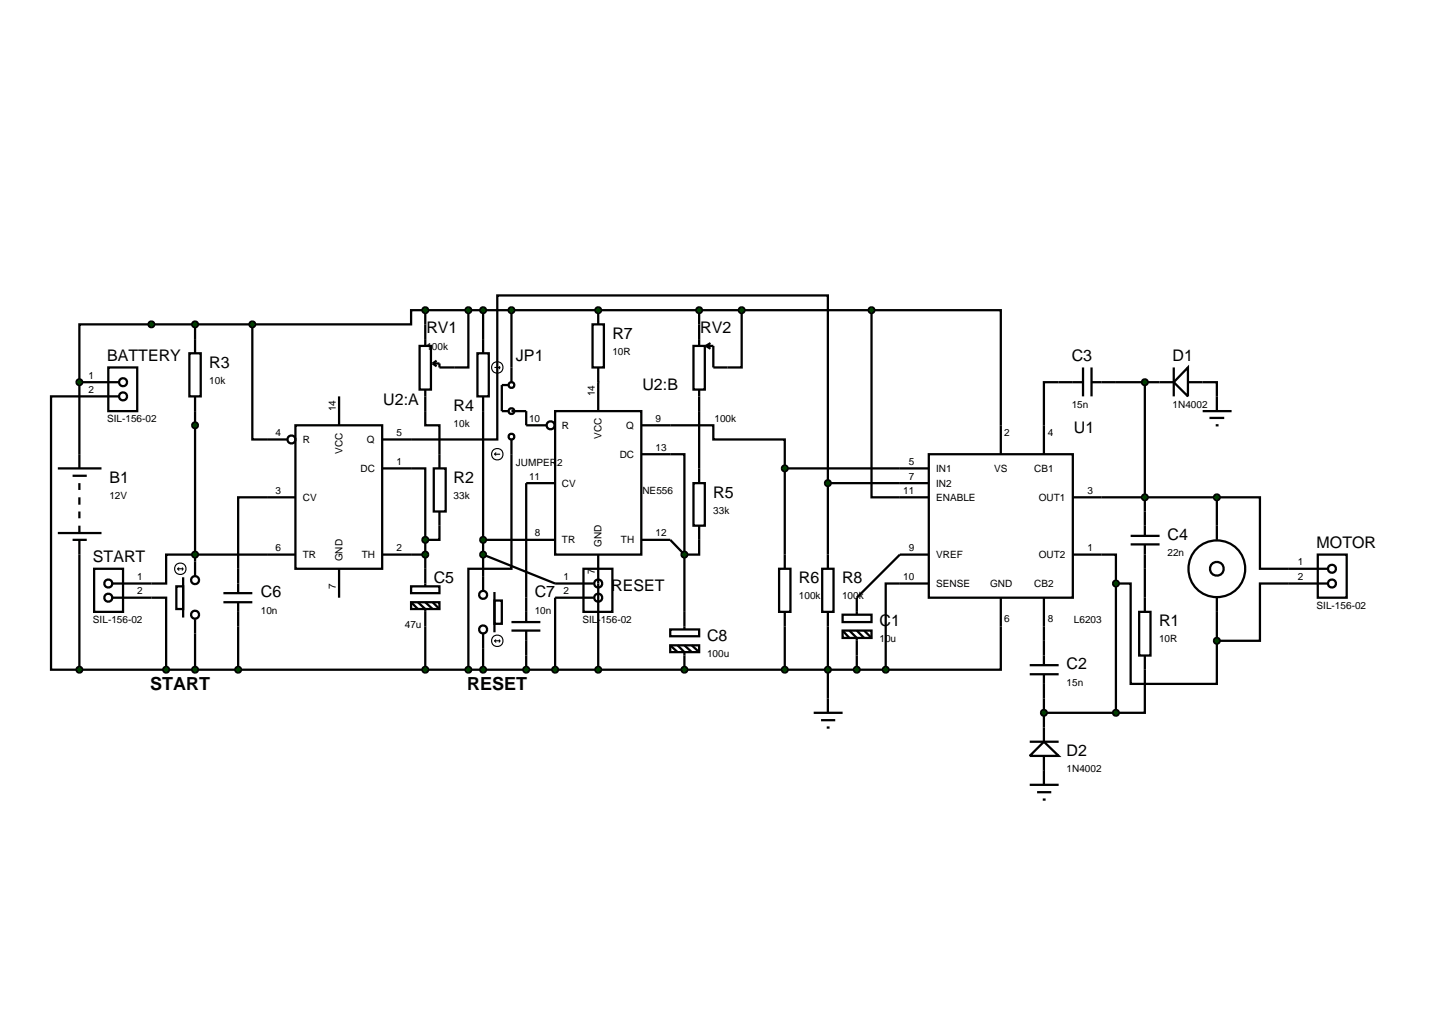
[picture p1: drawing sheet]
<svg xmlns="http://www.w3.org/2000/svg" width="257mm" height="180mm" viewBox="0 0 257 180" stroke-linecap="round" stroke-linejoin="round" font-family="sans-serif">
<g fill="none" stroke="#000" stroke-width=".4">
<path d="M34.4 57.2v2.6M44.5 57.2v20.3h2.6M44.5 57.2h-30.5v25.4M75 54.7h-2.5v2.5h-28M75 54.7v2.5M75 54.7h78.7M82.6 54.7v10.1h-2.5M85.2 54.7v5.1M90.2 54.7v10.1M123.3 54.7v2.5M130.8 54.7v10.1h-2.5M153.7 54.7h22.8v25.4"/>
<path d="M153.7 54.7v33h10.1M14 69.9h-5v48.2h5M34.4 72.5v26.5M72.5 77.5h15.2v-25.4h58.3v33.1M75 72.5v2.5h2.5v5.1M85.2 72.5v29.1M92.8 72.5v2.5M118.2 75h7.6v2.5h12.6v5.1M123.3 72.5v10.1M191 67.4h-6.9v12.7M191 64.8v5.1M192.5 67.4h14.5"/>
<path d="M192.5 64.8v5.1M201.9 67.4v27.1M207 64.8v5.1M209.5 67.4h5.1v5.1M209.5 64.8v5.1l-2.5-2.5zM212.1 72.5h5.1M213.3 73.7h2.6M214.4 75h.5M10.2 82.6h7.7M10.2 94h7.7M12.8 95.2h2.5M12.8 83.9h2.5"/>
<path d="M14 85.2v1.2M14 87.7v1.3M14 90.2v1.2M14 92.7v1.3M14 95.2v22.9M47.1 87.7h-5.1v12.6M47.1 97.8h-17.8v5.1h-2.6M72.5 82.6h2.5v12.6M72.5 97.8h2.5M75 95.2v5.1M77.5 92.7v2.5h-2.5M85.2 95.2h7.6"/>
<path d="M85.2 97.8l12.7 5.1M90.2 80.1v20.2h-7.6v17.8M92.8 85.2v20.2M118.2 80.1h2.5v17.7M118.2 95.2l2.5 2.6M120.7 97.8v10.1M123.3 95.2v2.6h-2.6M138.4 82.6v15.2M138.4 82.6h25.4M146 85.2v12.6M146 85.2h17.8M163.8 80.1h25.4v25.3h-25.4z"/>
<path d="M163.8 97.8h-5.1l-7.6 7.6v3M189.2 97.8h7.6v5.1M189.2 87.7h25.4M199.4 96h5.1M199.4 94.5h5.1M201.9 96v11.9M214.6 87.7h7.6v12.6h5.1M214.6 87.7v5M14 118.1h142.2M26.7 105.4h2.6v12.7M34.4 111.7v6.4M42 110.5v7.6"/>
<path d="M75 110.5v7.6M85.2 114.3v3.8M92.8 115.6v2.5M97.9 105.4v12.7M105.5 102.9v15.2M138.4 110.5v7.6M146 110.5v15.2M148.6 108.4h5.1v1.3h-5.1zM148.6 111.2h5.1v1.3h-5.1zM148.6 111.2l1.2 1.3M149.8 111.2l1.3 1.3v5.6M151.1 111.2l1.3 1.3"/>
<path d="M152.4 111.2l1.3 1.3M163.8 102.9h-7.6v15.2M176.5 105.4v12.7h-20.3M181.6 118.9h5.1M181.6 117.3h5.1M184.1 105.4v11.9M184.1 118.9v11.9M196.8 102.9h2.6v17.7h15.2v-7.6M196.8 102.9v22.8M200.9 107.9h2v7.7h-2zM201.9 115.6v10.1h-5.1M214.6 107.9v5.1"/>
<path d="M227.3 102.9h-5.1v10.1h-7.6M143.5 125.7h5.1M144.8 127h2.5M145.8 128.3h.5M181.6 130.8h5.1M181.6 138.4h5.1M182.9 139.7h2.5M184.1 130.8l2.6 2.5h-5.1zM184.1 133.3v5.1M184.1 125.7h12.7M183.9 141h.5"/>
</g>
<g fill="#004000" stroke="#000" stroke-width=".4">
<path d="M201.5 87.4l.4-.2-.5 .5zM201.9 87.2l.4 .2 .1 .3zM202.4 87.7l-.1 .3-.4 .2zM201.4 87.7l.5 .5-.4-.2z"/>
<path d="M201.5 67.1l.4-.2-.5 .5zM201.9 66.9l.4 .2 .1 .3zM202.4 67.4l-.1 .3-.4 .2zM201.4 67.4l.5 .5-.4-.2z"/>
<path d="M183.7 125.4l.4-.2-.5 .5zM184.1 125.2l.4 .2 .1 .3zM184.1 126.2l.5-.5-.2 .4zM183.6 125.7l.5 .5-.4-.2z"/>
<path d="M196.5 102.5l.3-.1-.5 .5zM196.8 102.4l.3 .1 .2 .4zM196.8 103.4l.5-.5-.2 .4zM196.3 102.9l.5 .5-.4-.2z"/>
</g>
<g fill="#004000">
<path d="M201.4 87.7l.5-.5 .5 .5-.5 .5z"/>
<path d="M201.4 67.4l.5-.5 .5 .5-.5 .5z"/>
<path d="M184.1 125.2l.5 .5-.5 .5-.5-.5z"/>
<path d="M196.8 102.4l.5 .5-.5 .5-.5-.5z"/>
</g>
<g fill="none" stroke="#000" stroke-width=".4">
<path d="M214.6 92.7v2.5M214.6 105.4v2.5"/>
<circle cx="214.6" cy="100.3" r="1.21"/>
<circle cx="214.6" cy="100.3" r="5"/>
</g>
<g fill="#004000" stroke="#000" stroke-width=".4">
<path d="M196.4 125.4l.4-.2-.5 .5zM196.8 125.2l.4 .2 .1 .3zM196.8 126.2l.5-.5-.2 .4zM196.3 125.7l.5 .5-.4-.2z"/>
<path d="M145.7 117.7l.3-.1-.5 .5zM146 117.6l.3 .1 .2 .4zM146 118.6l.5-.5-.2 .4zM145.5 118.1l.5 .5-.3-.1z"/>
<path d="M155.9 117.7l.3-.1-.5 .5zM156.2 117.6l.4 .2 .1 .3zM156.7 118.1l-.2 .4-.3 .1zM155.7 118.1l.5 .5-.3-.1z"/>
</g>
<g fill="#004000">
<path d="M196.8 125.2l.5 .5-.5 .5-.5-.5z"/>
<path d="M146 117.6l.5 .5-.5 .5-.5-.5z"/>
<path d="M155.7 118.1l.5-.5 .5 .5-.5 .5z"/>
</g>
<path d="M76.5 82.6h2.1v7.6h-2.1zM77.5 80.1v2.5M77.5 90.2v2.5M72.5 103.4h5v1.2h-5zM72.5 106.2h5v1.2h-5zM72.5 106.2l1.2 1.2M73.7 106.2l1.3 1.2v3.1M75 100.3v3.1M75 106.2l1.3 1.2M76.3 106.2l1.2 1.2" fill="none" stroke="#000" stroke-width=".4"/>
<g fill="#004000" stroke="#000" stroke-width=".4">
<path d="M74.7 94.8l.3-.1-.5 .5zM75 94.7l.3 .1 .2 .4zM75.5 95.2l-.1 .3-.4 .2zM74.5 95.2l.5 .5-.4-.2z"/>
<path d="M44.1 56.9l.4-.2-.5 .5zM44.5 56.7l.4 .2 .1 .3zM44.5 57.7l.5-.5-.1 .3zM44 57.2l.5 .5-.3-.1z"/>
</g>
<g fill="#004000">
<path d="M74.5 95.2l.5-.5 .5 .5-.5 .5z"/>
<path d="M44 57.2l.5-.5 .5 .5-.5 .5z"/>
</g>
<path d="M34.4 59.8v2.5M33.4 62.3h2v7.6h-2zM34.4 69.9v2.6M39.4 106.2h5.1M39.4 104.6h5.1M42 100.3v4.3M42 106.2v4.3" fill="none" stroke="#000" stroke-width=".4"/>
<path d="M34 56.9l.4-.2-.5 .5zM34.4 56.7l.4 .2 .1 .3zM34.4 57.7l.5-.5-.1 .3zM33.9 57.2l.5 .5-.3-.1z" fill="#004000" stroke="#000" stroke-width=".4"/>
<path d="M33.9 57.2l.5-.5 .5 .5-.5 .5z" fill="#004000"/>
<g fill="none" stroke="#000" stroke-width=".4">
<path d="M75 57.2v3.8M85.2 59.8v2.5M74 61h2v7.7h-2zM75 68.7v3.8M76.3 64.1l.7 .5M76.3 64.1h1.2v.7h2.6M77 63.6l-.7 .5M84.2 62.3h2v7.6h-2zM85.2 69.9v2.6M34.4 99v2.6M31.1 103.4h1.2v4h-1.2zM32.3 101.8v7.1"/>
<path d="M34.4 109.2v2.5M85.2 101.6v2.5M85.2 111.7v2.6M87.2 105.9h1.3v4.1h-1.3zM87.2 104.4v7.1"/>
<circle cx="34.4" cy="102.3" r=".7"/>
<circle cx="34.4" cy="108.4" r=".7"/>
<circle cx="85.2" cy="111" r=".7"/>
<circle cx="85.2" cy="104.9" r=".7"/>
</g>
<g fill="none" stroke="#000" stroke-width=".2">
<path d="M31.3 100.3h1M31.3 100.3l.3 .3M31.6 100.1l-.3 .2M32.1 100.1l.2 .2M32.3 100.3l-.2 .3M87.2 113h1M87.2 113l.3 .3M87.5 112.8l-.3 .2M88 112.8l.2 .2M88.2 113l-.2 .3"/>
<circle cx="31.8" cy="100.3" r="1.01"/>
<circle cx="87.7" cy="113" r="1.01"/>
</g>
<g fill="#004000" stroke="#000" stroke-width=".4">
<path d="M26.4 56.8l.3-.1-.5 .5zM26.7 56.7l.4 .2 .1 .3zM26.7 57.7l.5-.5-.1 .3zM26.2 57.2l.5 .5-.4-.2z"/>
<path d="M34 97.5l.4-.2-.5 .5zM34.4 97.3l.4 .2 .1 .3zM34.9 97.8l-.1 .3-.4 .2zM33.9 97.8l.5 .5-.4-.2z"/>
<path d="M34 74.7l.4-.2-.5 .5zM34.4 74.5l.4 .2 .1 .3zM34.9 75l-.1 .3-.4 .2zM33.9 75l.5 .5-.4-.2z"/>
</g>
<g fill="#004000">
<path d="M26.7 56.7l.5 .5-.5 .5-.5-.5z"/>
<path d="M33.9 97.8l.5-.5 .5 .5-.5 .5z"/>
<path d="M33.9 75l.5-.5 .5 .5-.5 .5z"/>
</g>
<g fill="none" stroke="#000" stroke-width=".4">
<path d="M47.1 77.5h3.5M52.1 75h15.3v25.3h-15.3zM59.8 69.9v5.1M67.4 77.5h5.1M47.1 97.8h5M47.1 87.7h5M67.4 82.6h5.1M67.4 97.8h5.1M59.8 100.3v5.1"/>
<circle cx="51.4" cy="77.5" r=".7"/>
</g>
<path d="M74.7 97.4l.3-.1-.5 .5zM75 97.3l.3 .1 .2 .4zM75 98.3l.5-.5-.1 .3zM74.5 97.8l.5 .5-.4-.2z" fill="#004000" stroke="#000" stroke-width=".4"/>
<path d="M74.5 97.8l.5-.5 .5 .5-.5 .5z" fill="#004000"/>
<g fill="none" stroke="#000" stroke-width=".4">
<path d="M92.8 75h3.5M97.9 72.5h15.2v25.3h-15.2zM105.5 67.4v5.1M113.1 75h5.1M92.8 95.2h5.1M92.8 85.2h5.1M105.5 97.8v5.1M113.1 80.1h5.1M113.1 95.2h5.1M90.2 111.2h5.1M90.2 109.7h5.1M92.8 105.4v4.3"/>
<path d="M92.8 111.2v4.4"/>
<circle cx="97.1" cy="75" r=".7"/>
</g>
<g fill="#004000" stroke="#000" stroke-width=".4">
<path d="M84.9 117.7l.3-.1-.5 .5zM85.2 117.6l.4 .2 .1 .3zM85.7 118.1l-.1 .3-.4 .2zM84.7 118.1l.5 .5-.3-.1z"/>
<path d="M92.5 117.7l.3-.1-.5 .5zM92.8 117.6l.3 .1 .2 .4zM93.3 118.1l-.2 .4-.3 .1zM92.3 118.1l.5 .5-.3-.1z"/>
</g>
<g fill="#004000">
<path d="M84.7 118.1l.5-.5 .5 .5-.5 .5z"/>
<path d="M92.8 117.6l.5 .5-.5 .5-.5-.5z"/>
</g>
<path d="M118.2 111h5.1v1.2h-5.1zM118.2 113.8h5.1v1.2h-5.1zM118.2 113.8l1.3 1.2M119.5 113.8l1.2 1.2v3.1M120.7 107.9v3.1M120.7 113.8l1.3 1.2M122 113.8l1.3 1.2" fill="none" stroke="#000" stroke-width=".4"/>
<g fill="#004000" stroke="#000" stroke-width=".4">
<path d="M120.3 97.5l.4-.2-.5 .5zM120.7 97.3l.3 .1 .2 .4zM121.2 97.8l-.1 .3-.4 .2zM120.2 97.8l.5 .5-.3-.1z"/>
<path d="M120.4 117.7l.3-.1-.5 .5zM120.7 117.6l.4 .2 .1 .3zM121.2 118.1l-.2 .4-.3 .1zM120.2 118.1l.5 .5-.3-.1z"/>
</g>
<g fill="#004000">
<path d="M120.2 97.8l.5-.5 .5 .5-.5 .5z"/>
<path d="M120.2 118.1l.5-.5 .5 .5-.5 .5z"/>
</g>
<path d="M123.3 57.2v3.8M122.3 61h2v7.7h-2zM123.3 68.7v3.8M124.5 61l.8 .5M124.5 61h1.3v3.8h2.5M125.3 60.5l-.8 .5M122.3 85.2h2v7.5h-2zM123.3 82.6v2.6M123.3 92.7v2.5" fill="none" stroke="#000" stroke-width=".4"/>
<g fill="#004000" stroke="#000" stroke-width=".4">
<path d="M122.9 54.4l.4-.2-.5 .5zM123.3 54.2l.3 .1 .2 .4zM123.8 54.7l-.1 .3-.4 .2zM122.8 54.7l.5 .5-.3-.1z"/>
<path d="M130.4 54.4l.4-.2-.5 .5zM130.8 54.2l.3 .1 .2 .4zM131.3 54.7l-.1 .3-.4 .2zM130.3 54.7l.5 .5-.3-.1z"/>
<path d="M150.8 117.7l.3-.1-.5 .5zM151.1 117.6l.4 .2 .1 .3zM151.6 118.1l-.2 .4-.3 .1zM150.6 118.1l.5 .5-.3-.1z"/>
</g>
<g fill="#004000">
<path d="M122.8 54.7l.5-.5 .5 .5-.5 .5z"/>
<path d="M130.3 54.7l.5-.5 .5 .5-.5 .5z"/>
<path d="M151.1 117.6l.5 .5-.5 .5-.5-.5z"/>
</g>
<path d="M138.4 97.8v2.5M146 97.8v2.5M137.4 100.3h2v7.6h-2zM138.4 107.9v2.6M145 100.3h2v7.6h-2zM146 107.9v2.6" fill="none" stroke="#000" stroke-width=".4"/>
<g fill="#004000" stroke="#000" stroke-width=".4">
<path d="M138.1 117.7l.3-.1-.5 .5zM138.4 117.6l.4 .2 .1 .3zM138.9 118.1l-.2 .4-.3 .1zM137.9 118.1l.5 .5-.3-.1z"/>
<path d="M153.3 54.4l.4-.2-.5 .5zM153.7 54.2l.3 .1 .2 .4zM154.2 54.7l-.1 .3-.4 .2zM153.2 54.7l.5 .5-.4-.2z"/>
<path d="M105.2 117.7l.3-.1-.5 .5zM105.5 117.6l.3 .1 .2 .4zM106 118.1l-.2 .4-.3 .1zM105 118.1l.5 .5-.3-.1z"/>
<path d="M84.8 94.9l.4-.2-.5 .5zM85.2 94.7l.4 .2 .1 .3zM85.7 95.2l-.1 .3-.4 .2zM84.7 95.2l.5 .5-.3-.1z"/>
<path d="M84.8 54.4l.4-.2-.5 .5zM85.2 54.2l.4 .2 .1 .3zM85.2 55.2l.5-.5-.1 .3zM84.7 54.7l.5 .5-.3-.1z"/>
<path d="M74.6 54.4l.4-.2-.5 .5zM75 54.2l.3 .1 .2 .4zM75 55.2l.5-.5-.2 .4zM74.5 54.7l.5 .5-.4-.2z"/>
</g>
<g fill="#004000">
<path d="M138.4 117.6l.5 .5-.5 .5-.5-.5z"/>
<path d="M153.7 54.2l.5 .5-.5 .5-.5-.5z"/>
<path d="M105.5 117.6l.5 .5-.5 .5-.5-.5z"/>
<path d="M84.7 95.2l.5-.5 .5 .5-.5 .5z"/>
<path d="M84.7 54.7l.5-.5 .5 .5-.5 .5z"/>
<path d="M74.5 54.7l.5-.5 .5 .5-.5 .5z"/>
</g>
<path d="M104.5 57.2h2v7.6h-2zM105.5 54.7v2.5M105.5 64.8v2.6" fill="none" stroke="#000" stroke-width=".4"/>
<g fill="#004000" stroke="#000" stroke-width=".4">
<path d="M138.1 82.2l.3-.1-.5 .5zM138.4 82.1l.4 .2 .1 .3zM138.9 82.6l-.1 .3-.4 .2zM137.9 82.6l.5 .5-.4-.2z"/>
<path d="M145.7 84.8l.3-.1-.5 .5zM146 84.7l.3 .1 .2 .4zM146 85.7l.5-.5-.2 .4zM145.5 85.2l.5 .5-.4-.2z"/>
<path d="M82.2 54.4l.4-.2-.5 .5zM82.6 54.2l.4 .2 .1 .3zM82.6 55.2l.5-.5-.1 .3zM82.1 54.7l.5 .5-.3-.1z"/>
<path d="M74.7 117.7l.3-.1-.5 .5zM75 117.6l.4 .2 .1 .3zM75 118.6l.5-.5-.2 .4zM74.5 118.1l.5 .5-.3-.1z"/>
<path d="M41.7 117.7l.3-.1-.5 .5zM42 117.6l.3 .1 .2 .4zM42.5 118.1l-.2 .4-.3 .1zM41.5 118.1l.5 .5-.4-.2z"/>
<path d="M34.1 117.7l.3-.1-.5 .5zM34.4 117.6l.4 .2 .1 .3zM34.9 118.1l-.1 .3-.4 .2zM33.9 118.1l.5 .5-.3-.1z"/>
</g>
<g fill="#004000">
<path d="M138.4 82.1l.5 .5-.5 .5-.5-.5z"/>
<path d="M146 84.7l.5 .5-.5 .5-.5-.5z"/>
<path d="M82.1 54.7l.5-.5 .5 .5-.5 .5z"/>
<path d="M75 117.6l.5 .5-.5 .5-.5-.5z"/>
<path d="M42 117.6l.5 .5-.5 .5-.5-.5z"/>
<path d="M33.9 118.1l.5-.5 .5 .5-.5 .5z"/>
</g>
<g fill="none" stroke="#000" stroke-width=".4">
<path d="M14 67.4h6.9M14 69.9h6.9M19.1 64.8h5.1v7.7h-5.1zM16.6 100.3h5.1v7.6h-5.1zM19.9 102.9h6.8M19.9 105.4h6.8M97.9 102.9h6.8M97.9 105.4h6.8M102.9 100.3h5.1v7.6h-5.1z"/>
<circle cx="21.7" cy="67.4" r=".7"/>
<circle cx="21.7" cy="69.9" r=".7"/>
<circle cx="19.1" cy="102.9" r=".7"/>
<circle cx="19.1" cy="105.4" r=".7"/>
<circle cx="105.5" cy="102.9" r=".7"/>
<circle cx="105.5" cy="105.4" r=".7"/>
</g>
<g fill="#004000" stroke="#000" stroke-width=".4">
<path d="M84.8 97.5l.4-.2-.5 .5zM85.2 97.3l.4 .2 .1 .3zM85.7 97.8l-.1 .3-.4 .2zM84.7 97.8l.5 .5-.4-.2z"/>
<path d="M97.5 117.8l.4-.2-.5 .5zM97.9 117.6l.4 .2 .1 .3zM98.4 118.1l-.2 .4-.3 .1zM97.4 118.1l.5 .5-.3-.1z"/>
<path d="M13.6 67.1l.4-.2-.5 .5zM14 66.9l.4 .2 .1 .3zM14 67.9l.5-.5-.1 .3zM13.5 67.4l.5 .5-.4-.2z"/>
<path d="M13.7 117.7l.3-.1-.5 .5zM14 117.6l.4 .2 .1 .3zM14.5 118.1l-.1 .3-.4 .2zM13.5 118.1l.5 .5-.3-.1z"/>
<path d="M29 117.7l.3-.1-.5 .5zM29.3 117.6l.3 .1 .2 .4zM29.8 118.1l-.2 .4-.3 .1zM28.8 118.1l.5 .5-.4-.2z"/>
</g>
<g fill="#004000">
<path d="M84.7 97.8l.5-.5 .5 .5-.5 .5z"/>
<path d="M97.4 118.1l.5-.5 .5 .5-.5 .5z"/>
<path d="M13.5 67.4l.5-.5 .5 .5-.5 .5z"/>
<path d="M14 117.6l.5 .5-.5 .5-.5-.5z"/>
<path d="M29.3 117.6l.5 .5-.5 .5-.5-.5z"/>
</g>
<g fill="none" stroke="#000" stroke-width=".4">
<path d="M232.4 97.8h5.1v7.6h-5.1zM227.3 100.3h6.9M227.3 102.9h6.9"/>
<circle cx="234.9" cy="100.3" r=".7"/>
<circle cx="234.9" cy="102.9" r=".7"/>
</g>
<g fill="#004000" stroke="#000" stroke-width=".4">
<path d="M214.2 87.4l.4-.2-.5 .5zM214.6 87.2l.4 .2 .1 .3zM215.1 87.7l-.1 .3-.4 .2zM214.1 87.7l.5 .5-.4-.2z"/>
<path d="M214.2 112.7l.4-.2-.5 .5zM214.6 112.5l.4 .2 .1 .3zM214.6 113.5l.5-.5-.1 .3zM214.1 113l.5 .5-.4-.2z"/>
<path d="M105.2 54.3l.3-.1-.5 .5zM105.5 54.2l.3 .1 .2 .4zM106 54.7l-.2 .4-.3 .1zM105 54.7l.5 .5-.4-.2z"/>
</g>
<g fill="#004000">
<path d="M214.1 87.7l.5-.5 .5 .5-.5 .5z"/>
<path d="M214.6 112.5l.5 .5-.5 .5-.5-.5z"/>
<path d="M105 54.7l.5-.5 .5 .5-.5 .5z"/>
</g>
<g fill="none" stroke="#000" stroke-width=".4">
<path d="M89.7 67.9h-1.2v4.6h1.2M90.2 67.4l-.3 .1-.2 .4M90.2 67.4a.5 .5 0 0 1 .5 .5 .5 .5 0 0 1-.5 .5 .5 .5 0 0 1-.5-.5M90.2 72.5h2.6M90.2 64.8v2.6M90.2 77.5v2.6"/>
<circle cx="90.2" cy="77" r=".51"/>
<circle cx="90.2" cy="72.5" r=".51"/>
</g>
<g fill="none" stroke="#000" stroke-width=".2">
<path d="M87.2 64.8h1M87.5 79.8l-.3 .3M88 64.6l.2 .2M88.2 64.8l-.2 .3M87.2 80.1l.3 .2M87.2 80.1h1"/>
<circle cx="87.7" cy="64.8" r="1.01"/>
<circle cx="87.7" cy="80.1" r="1.01"/>
</g>
<g fill="#004000" stroke="#000" stroke-width=".4">
<path d="M89.8 54.4l.4-.2-.5 .5zM90.2 54.2l.3 .1 .2 .4zM90.7 54.7l-.1 .3-.4 .2zM89.7 54.7l.5 .5-.4-.2z"/>
<path d="M82.3 117.7l.3-.1-.5 .5zM82.6 117.6l.4 .2 .1 .3zM83.1 118.1l-.1 .3-.4 .2zM82.1 118.1l.5 .5-.3-.1z"/>
</g>
<g fill="#004000">
<path d="M90.2 54.2l.5 .5-.5 .5-.5-.5z"/>
<path d="M82.6 117.6l.5 .5-.5 .5-.5-.5z"/>
</g>
<g font-size="3.2">
<text x="26.5" y="121.7">START</text>
<text x="82.4" y="121.7">RESET</text>
</g>
<g font-size="2.8">
<text x="75.2" y="58.7">RV1</text>
<text x="108" y="59.8">R7</text>
<text x="123.5" y="58.7">RV2</text>
<text x="18.9" y="63.7">BATTERY</text>
<text x="36.9" y="64.9">R3</text>
<text x="91" y="63.7">JP1</text>
<text x="189" y="63.7">C3</text>
<text x="206.8" y="63.7">D1</text>
<text x="67.6" y="71.4">U2:A</text>
<text x="113.3" y="68.8">U2:B</text>
<text x="80" y="72.5">R4</text>
<text x="189.4" y="76.4">U1</text>
<text x="19.3" y="85.2">B1</text>
<text x="80" y="85.2">R2</text>
<text x="125.8" y="87.8">R5</text>
<text x="205.9" y="95.3">C4</text>
<text x="16.4" y="99.2">START</text>
<text x="232.2" y="96.7">MOTOR</text>
<text x="46" y="105.4">C6</text>
<text x="76.5" y="102.9">C5</text>
<text x="94.3" y="105.4">C7</text>
<text x="107.8" y="104.3">RESET</text>
<text x="140.9" y="102.9">R6</text>
<text x="148.5" y="102.9">R8</text>
<text x="124.7" y="113.1">C8</text>
<text x="155.1" y="110.5">C1</text>
<text x="204.4" y="110.5">R1</text>
<text x="188.1" y="118.1">C2</text>
<text x="188.1" y="133.4">D2</text>
</g>
<g font-size="1.8">
<text x="75.2" y="61.8">100k</text>
<text x="108" y="62.6">10R</text>
<text x="15.6" y="66.8">1</text>
<text x="15.6" y="69.3">2</text>
<text x="36.9" y="67.7">10k</text>
<text x="104.9" y="69.9" transform="rotate(-90 104.9 69.9)">14</text>
<text x="189" y="71.9">15n</text>
<text x="206.8" y="71.9">1N4002</text>
<text x="18.9" y="74.5">SIL-156-02</text>
<text x="48.6" y="76.9">4</text>
<text x="59.2" y="72.5" transform="rotate(-90 59.2 72.5)">14</text>
<text x="69.9" y="76.9">5</text>
<text x="80" y="75.3">10k</text>
<text x="93.3" y="74.4">10</text>
<text x="99.1" y="75.6">R</text>
<text x="106.1" y="77.4" transform="rotate(-90 106.1 77.4)">VCC</text>
<text x="110.4" y="75.6">Q</text>
<text x="115.6" y="74.4">9</text>
<text x="126" y="74.5">100k</text>
<text x="177.1" y="76.9">2</text>
<text x="184.8" y="76.9">4</text>
<text x="53.4" y="78.1">R</text>
<text x="60.4" y="80" transform="rotate(-90 60.4 80)">VCC</text>
<text x="63.6" y="83.2">DC</text>
<text x="64.7" y="78.1">Q</text>
<text x="69.9" y="82">1</text>
<text x="91" y="82.1">JUMPER2</text>
<text x="109.3" y="80.7">DC</text>
<text x="115.6" y="79.5">13</text>
<text x="160.3" y="82">5</text>
<text x="165.1" y="83.2">IN1</text>
<text x="175.3" y="83.2">VS</text>
<text x="182.4" y="83.2">CB1</text>
<text x="19.3" y="88">12V</text>
<text x="48.6" y="87.1">3</text>
<text x="53.4" y="88.3">CV</text>
<text x="80" y="88">33k</text>
<text x="93.3" y="84.6">11</text>
<text x="99.1" y="85.8">CV</text>
<text x="113.3" y="87.2">NE556</text>
<text x="159.3" y="87.1">11</text>
<text x="160.3" y="84.6">7</text>
<text x="165.1" y="85.8">IN2</text>
<text x="165.1" y="88.3">ENABLE</text>
<text x="183.2" y="88.3">OUT1</text>
<text x="191.8" y="87.1">3</text>
<text x="94.3" y="94.6">8</text>
<text x="99.1" y="95.8">TR</text>
<text x="109.5" y="95.8">TH</text>
<text x="115.6" y="94.6">12</text>
<text x="125.8" y="90.6">33k</text>
<text x="48.6" y="97.2">6</text>
<text x="53.4" y="98.4">TR</text>
<text x="60.4" y="99" transform="rotate(-90 60.4 99)">GND</text>
<text x="63.8" y="98.4">TH</text>
<text x="69.9" y="97.2">2</text>
<text x="104.9" y="101.3" transform="rotate(-90 104.9 101.3)">7</text>
<text x="106.1" y="96.5" transform="rotate(-90 106.1 96.5)">GND</text>
<text x="160.3" y="97.2">9</text>
<text x="165.1" y="98.4">VREF</text>
<text x="183.2" y="98.4">OUT2</text>
<text x="191.8" y="97.2">1</text>
<text x="205.9" y="98.1">22n</text>
<text x="228.9" y="99.7">1</text>
<text x="24.2" y="102.3">1</text>
<text x="24.2" y="104.8">2</text>
<text x="59.2" y="103.9" transform="rotate(-90 59.2 103.9)">7</text>
<text x="99.4" y="102.3">1</text>
<text x="99.4" y="104.8">2</text>
<text x="140.9" y="105.7">100k</text>
<text x="148.5" y="105.7">100k</text>
<text x="159.3" y="102.3">10</text>
<text x="165.1" y="103.5">SENSE</text>
<text x="174.6" y="103.5">GND</text>
<text x="182.4" y="103.5">CB2</text>
<text x="228.9" y="102.3">2</text>
<text x="232.2" y="107.4">SIL-156-02</text>
<text x="16.4" y="109.9">SIL-156-02</text>
<text x="46" y="108.3">10n</text>
<text x="71.4" y="110.8">47u</text>
<text x="94.3" y="108.3">10n</text>
<text x="102.7" y="109.9">SIL-156-02</text>
<text x="155.1" y="113.3">10u</text>
<text x="177.1" y="109.7">6</text>
<text x="184.8" y="109.7">8</text>
<text x="189.4" y="109.9">L6203</text>
<text x="204.4" y="113.3">10R</text>
<text x="124.7" y="115.9">100u</text>
<text x="188.1" y="121">15n</text>
<text x="188.1" y="136.2">1N4002</text>
</g>
</svg>
